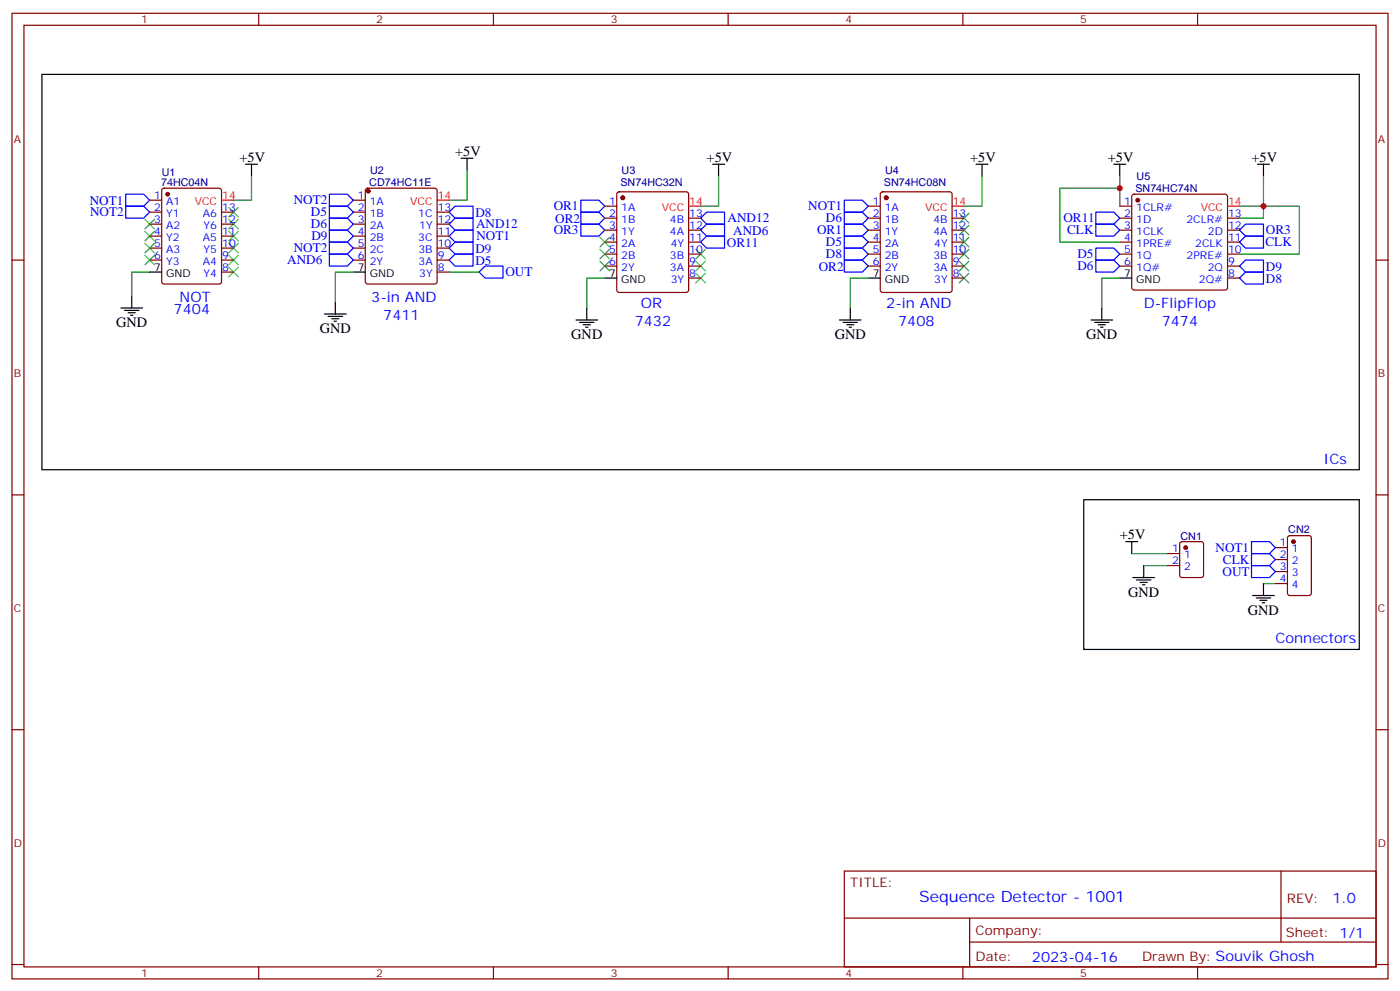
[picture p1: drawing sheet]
<svg xmlns="http://www.w3.org/2000/svg" width="412mm" height="292mm" viewBox="0 0 412 292" stroke-linecap="round" stroke-linejoin="round" font-family="sans-serif">
<g fill="none" stroke="#870000" stroke-width=".35">
<path d="M3.5 3.9h405.4v284.4h-405.4zM7.1 7.4h398.2v277.3h-398.2zM76.2 3.9v3.5M145.3 3.9v3.5M214.5 3.9v3.5M283.6 3.9v3.5M352.8 3.9v3.5M44.1 58.9h3.5M47.9 55.6l.4-.2h16.3l.6 .5 .1 27-.5 .7h-16.5l-.6-.4-.1-27.1zM104.1 58.9h3.5M107.8 55.6l.5-.2h19.8l.5 .2 .2 .5v26.8l-.3 .5-.4 .2h-19.8l-.5-.2-.2-.5v-26.8zM181.9 56.7l.5-.2h19.7l.5 .2 .2 .5v28.2l-.2 .5-.5 .2h-19.7l-.5-.2-.2-.5v-28.2z"/>
<path d="M259.5 56.7l.5-.2h19.8l.5 .2 .2 .5v28.2l-.3 .5-.4 .2h-19.8l-.5-.2-.2-.5v-28.2zM333.6 57.4l.5-.2h26.8l.5 .2 .2 .5v26.8l-.2 .5-.5 .2h-26.8l-.5-.2-.2-.5v-26.8zM3.5 76.6h3.6M44.1 76.6h3.5M44.1 62.5h3.5M44.1 66h3.5M44.1 69.5h3.5M44.1 73.1h3.5M65.3 76.6h3.5M65.3 62.5h3.5M65.3 66h3.5M65.3 69.5h3.5"/>
<path d="M65.3 73.1h3.5M104.1 76.6h3.5M104.1 62.5h3.5M104.1 66h3.5M104.1 69.5h3.5M104.1 73.1h3.5M128.8 76.6h3.5M128.8 62.5h3.5M128.8 66h3.5M128.8 69.5h3.5M128.8 73.1h3.5M178.2 60.7h3.5"/>
<path d="M178.2 64.2h3.5M178.2 67.8h3.5M178.2 71.3h3.5M178.2 74.8h3.5M178.2 78.4h3.5M202.8 64.2h3.6M202.8 67.8h3.6M202.8 71.3h3.6M202.8 74.8h3.6M202.8 78.4h3.6M255.8 60.7h3.5M255.8 64.2h3.5"/>
<path d="M255.8 67.8h3.5M255.8 71.3h3.5M255.8 74.8h3.5M255.8 78.4h3.5M280.5 64.2h3.5M280.5 67.8h3.5M280.5 71.3h3.5M280.5 74.8h3.5M280.5 78.4h3.5M329.8 60.7h3.6M329.8 64.2h3.6M329.8 67.8h3.6"/>
<path d="M329.8 71.3h3.6M329.8 74.8h3.6M329.8 78.4h3.6M361.6 64.2h3.5M361.6 67.8h3.5M361.6 71.3h3.5M361.6 74.8h3.5M361.6 78.4h3.5M405.3 76.6h3.6M65.3 80.1h3.5M128.8 80.1h3.5M202.8 81.9h3.6"/>
<path d="M280.5 81.9h3.5M361.6 81.9h3.5M3.5 145.7h3.6M347.7 159.7l.5-.2h5.6l.7 .4v9.5l-.4 .6-5.9 .1-.7-.5v-9.4zM379.5 157.9l.4-.2h5.7l.6 .5 .1 16.5-.5 .6-5.9 .1-.6-.5-.1-16.5zM405.3 145.7h3.6M344 163h3.5M344 166.5h3.5M375.7 161.3h3.5M375.7 164.8h3.5M375.7 168.3h3.5M375.7 171.8h3.5"/>
<path d="M3.5 214.9h3.6M405.3 214.9h3.6M248.7 256.5h156.6v28.2h-156.6zM377.3 256.5v20.9M248.7 270.4h156.5M285.6 277.4h119.6M285.6 270.4v14.1M3.5 284h3.6M76.2 284.7v3.6M145.3 284.7v3.6M214.5 284.7v3.6M283.6 284.7v3.6"/>
<path d="M352.8 284.7v3.6M405.3 284h3.6"/>
</g>
<g fill="none" stroke="#000" stroke-width=".35">
<path d="M12.3 21.9h388.1v116.4h-388.1zM72.3 48.4h3.5M74.1 48.4v3.5M135.8 46.6h3.5M137.6 46.6v3.5M209.9 48.4h3.5M211.7 48.4v3.5M287.5 48.4h3.5M289.3 48.4v3.5M328.1 48.4h3.5M329.8 48.4v3.5M370.4 48.4h3.5"/>
<path d="M372.2 48.4v3.5M35.6 90.7h6.4M36.7 91.4h4.2M37.7 92.1h2.2M38.5 92.8h.7M38.8 87.2v3.5M44.1 80.1h3.5M95.6 92.5h6.4M96.7 93.2h4.2M97.7 93.9h2.1M98.4 94.6h.7M98.8 88.9v3.6"/>
<path d="M104.1 80.1h3.5M169.7 94.2h6.3M170.7 94.9h4.3M171.8 95.6h2.1M172.5 96.3h.7M172.9 90.7v3.5M178.2 81.9h3.5M247.3 94.2h6.3M248.4 94.9h4.2M249.4 95.6h2.1M250.1 96.3h.7M250.5 90.7v3.5"/>
<path d="M255.8 81.9h3.5M321.4 94.2h6.3M322.4 94.9h4.3M323.5 95.6h2.1M324.2 96.3h.7M324.6 90.7v3.5M329.8 81.9h3.6M319.3 147.1h81.1v44.1h-81.1zM331.6 159.5h3.5M333.4 159.5v3.5M333.7 170.1h6.4M334.8 170.8h4.2"/>
<path d="M335.8 171.5h2.2M336.5 172.2h.8M336.9 166.5v3.6M369 175.4h6.4M370.1 176.1h4.2M371.1 176.8h2.1M371.8 177.5h.7M372.2 171.8v3.6"/>
</g>
<g fill="none" stroke="#00f" stroke-width=".35">
<path d="M37 57.2h5.3l1.8 1.7-1.8 1.8h-5.3zM97 57.2h5.3l1.8 1.7-1.8 1.8h-5.3zM171.1 58.9h5.3l1.8 1.8-1.8 1.8h-5.3zM248.7 58.9h5.3l1.8 1.8-1.8 1.8h-5.3zM37 60.7h5.3l1.8 1.8-1.8 1.7h-5.3zM97 71.3h5.3l1.8 1.8-1.8 1.7h-5.3zM97 74.8h5.3l1.8 1.8-1.8 1.8h-5.3zM97 60.7h5.3l1.8 1.8-1.8 1.7h-5.3zM97 67.8h5.3l1.8 1.7-1.8 1.8h-5.3zM97 64.2h5.3l1.8 1.8-1.8 1.8h-5.3zM132.3 69.5l1.8-1.7h5.2v3.5h-5.2zM132.3 76.6l1.8-1.8h5.2v3.6h-5.2z"/>
<path d="M132.3 73.1l1.8-1.8h5.2v3.5h-5.2zM132.3 66l1.8-1.8h5.2v3.6h-5.2zM132.3 62.5l1.8-1.8h5.2v3.5h-5.2zM171.1 62.5h5.3l1.8 1.7-1.8 1.8h-5.3zM171.1 66h5.3l1.8 1.8-1.8 1.7h-5.3zM206.4 67.8l1.7-1.8h5.3v3.5h-5.3zM206.4 71.3l1.7-1.8h5.3v3.6h-5.3zM208.1 62.5h5.3v3.5h-5.3l-1.7-1.8zM248.7 66h5.3l1.8 1.8-1.8 1.7h-5.3zM248.7 76.6h5.3l1.8 1.8-1.8 1.7h-5.3zM248.7 62.5h5.3l1.8 1.7-1.8 1.8h-5.3zM248.7 69.5h5.3l1.8 1.8-1.8 1.8h-5.3z"/>
<path d="M248.7 73.1h5.3l1.8 1.7-1.8 1.8h-5.3zM322.8 76.6h5.3l1.7 1.8-1.7 1.7h-5.3zM322.8 73.1h5.3l1.7 1.7-1.7 1.8h-5.3zM322.8 62.5h5.3l1.7 1.7-1.7 1.8h-5.3zM322.8 66h5.3l1.7 1.8-1.7 1.7h-5.3zM365.1 78.4l1.8-1.8h5.3v3.5h-5.3zM365.1 71.3l1.8-1.8h5.3v3.6h-5.3zM365.1 67.8l1.8-1.8h5.3v3.5h-5.3zM141.1 80.1l1.8-1.7h5.3v3.5h-5.3zM365.1 81.9l1.8-1.8h5.3v3.5h-5.3zM368.7 159.5h5.2l1.8 1.8-1.8 1.7h-5.2zM368.7 163h5.2l1.8 1.8-1.8 1.7h-5.2z"/>
<path d="M368.7 166.5h5.2l1.8 1.8-1.8 1.8h-5.2z"/>
</g>
<g fill="none" stroke="#3c3" stroke-width=".35">
<path d="M42.7 64.6l2.8 2.8M42.7 68.1l2.8 2.8M42.7 71.6l2.8 2.9M42.7 75.2l2.8 2.8M45.5 64.6l-2.8 2.8M45.5 68.1l-2.8 2.8M45.5 71.6l-2.8 2.9M45.5 75.2l-2.8 2.8M67.4 78.7l2.8 2.8M67.4 75.2l2.8 2.8M67.4 71.6l2.8 2.9M67.4 68.1l2.8 2.8"/>
<path d="M67.4 64.6l2.8 2.8M67.4 61.1l2.8 2.8M70.2 78.7l-2.8 2.8M70.2 75.2l-2.8 2.8M70.2 71.6l-2.8 2.9M70.2 68.1l-2.8 2.8M70.2 64.6l-2.8 2.8M70.2 61.1l-2.8 2.8M176.7 69.9l2.9 2.8M176.7 73.4l2.9 2.8M176.7 76.9l2.9 2.9M179.6 69.9l-2.9 2.8"/>
<path d="M179.6 73.4l-2.9 2.8M179.6 76.9l-2.9 2.9M205 76.9l2.8 2.9M205 73.4l2.8 2.8M207.8 76.9l-2.8 2.9M207.8 73.4l-2.8 2.8M282.6 76.9l2.8 2.9M282.6 73.4l2.8 2.8M282.6 69.9l2.8 2.8M282.6 66.4l2.8 2.8M282.6 62.8l2.8 2.9M285.4 76.9l-2.8 2.9"/>
<path d="M285.4 73.4l-2.8 2.8M285.4 69.9l-2.8 2.8M285.4 66.4l-2.8 2.8M285.4 62.8l-2.8 2.9M205 80.5l2.8 2.8M207.8 80.5l-2.8 2.8M282.6 80.5l2.8 2.8M285.4 80.5l-2.8 2.8"/>
</g>
<g fill="none" stroke="#008700" stroke-width=".35">
<path d="M74.1 51.9v7h-5.3M137.6 50.1v8.8h-5.3M211.7 51.9v8.8h-5.3M289.3 51.9v8.8h-5.3M329.8 55.4h-17.6v15.9h17.6M329.8 51.9v8.8M372.2 51.9v8.8h-7.1M365.1 64.2h7.1v-3.5h10.6v14.1h-17.7M44.1 80.1h-5.3v7.1M104.1 80.1h-5.3v8.8M132.3 80.1h8.8M178.2 81.9h-5.3v8.8"/>
<path d="M255.8 81.9h-5.3v8.8M329.8 81.9h-5.2v8.8M333.4 163h10.6M336.9 166.5h7.1M372.2 171.8h3.5"/>
</g>
<g fill="#870000" stroke="#870000" stroke-width=".35">
<circle cx="349.2" cy="161.3" r=".53"/>
<circle cx="381" cy="159.5" r=".53"/>
<circle cx="261.1" cy="58.2" r=".53"/>
<circle cx="108.5" cy="56.3" r=".53"/>
<circle cx="183.4" cy="58.2" r=".53"/>
<circle cx="335.1" cy="58.9" r=".53"/>
<circle cx="49.4" cy="57.2" r=".53"/>
</g>
<path d="M65.3 58.9h3.5M128.8 58.9h3.5M202.8 60.7h3.6M280.5 60.7h3.5M361.6 60.7h3.5" fill="none" stroke="#f00" stroke-width=".35"/>
<g fill="#c00">
<circle cx="329.8" cy="55.4" r=".88"/>
<circle cx="372.2" cy="60.7" r=".88"/>
</g>
<text font-size="4.6" fill="#00f" x="270.8" y="265.5">Sequence Detector - 1001</text>
<g font-size="4.2">
<text x="70.6" y="47.7">+5V</text>
<text x="134.1" y="45.9">+5V</text>
<text x="208.1" y="47.7">+5V</text>
<text x="285.8" y="47.7">+5V</text>
<text x="326.3" y="47.7">+5V</text>
<text x="368.7" y="47.7">+5V</text>
<text x="34.2" y="96.3">GND</text>
<text x="94.2" y="98.1">GND</text>
<text x="168.3" y="99.9">GND</text>
<text x="245.9" y="99.9">GND</text>
<text x="320" y="99.9">GND</text>
<text x="329.8" y="158.8">+5V</text>
<text x="332.3" y="175.7">GND</text>
<text x="367.6" y="181">GND</text>
</g>
<g font-size="4.2" fill="#00f">
<text x="52.9" y="88.9">NOT</text>
<text x="109.4" y="88.9">3-in AND</text>
<text x="51.2" y="92.5">7404</text>
<text x="112.9" y="94.2">7411</text>
<text x="187" y="96">7432</text>
<text x="188.7" y="90.7">OR</text>
<text x="261.1" y="90.7">2-in AND</text>
<text x="264.6" y="96">7408</text>
<text x="336.9" y="90.7">D-FlipFlop</text>
<text x="342.2" y="96">7474</text>
<text x="389.8" y="136.6">ICs</text>
<text x="375.7" y="189.5">Connectors</text>
<text x="392.5" y="265.8">1.0</text>
<text x="304" y="283.1">2023-04-16</text>
</g>
<g font-size="3.9" fill="#00f">
<text x="26.4" y="60.2">NOT1</text>
<text x="26.5" y="63.6">NOT2</text>
<text x="86.5" y="60.1">NOT2</text>
<text x="91.6" y="63.7">D5</text>
<text x="140.1" y="63.8">D8</text>
<text x="163.1" y="62">OR1</text>
<text x="163.6" y="65.6">OR2</text>
<text x="214.3" y="65.5">AND12</text>
<text x="238.1" y="62">NOT1</text>
<text x="243.3" y="65.5">D6</text>
<text x="313.2" y="65.5">OR11</text>
<text x="91.6" y="67.2">D6</text>
<text x="91.7" y="70.7">D9</text>
<text x="140.3" y="67.3">AND12</text>
<text x="140.3" y="70.8">NOT1</text>
<text x="163.1" y="69">OR3</text>
<text x="216" y="69.2">AND6</text>
<text x="240.7" y="69">OR1</text>
<text x="314.4" y="69">CLK</text>
<text x="372.9" y="69">OR3</text>
<text x="84.6" y="77.7">AND6</text>
<text x="86.5" y="74.2">NOT2</text>
<text x="140.1" y="74.4">D9</text>
<text x="140.1" y="77.9">D5</text>
<text x="214.1" y="72.6">OR11</text>
<text x="243.3" y="72.6">D5</text>
<text x="243.3" y="76.1">D8</text>
<text x="317.4" y="76.1">D5</text>
<text x="372.8" y="72.6">CLK</text>
<text x="148.9" y="81.4">OUT</text>
<text x="241.2" y="79.7">OR2</text>
<text x="317.4" y="79.6">D6</text>
<text x="372.9" y="79.7">D9</text>
<text x="372.9" y="83.2">D8</text>
<text x="358.1" y="162.5">NOT1</text>
<text x="360.2" y="166.1">CLK</text>
<text x="360.1" y="169.6">OUT</text>
</g>
<g font-size="3.9" fill="#800">
<text x="250.5" y="261.1">TITLE:</text>
<text x="379.1" y="265.8">REV:</text>
<text x="287.4" y="275.3">Company:</text>
<text x="378.7" y="275.9">Sheet: 1/1</text>
<text x="287.4" y="283">Date:</text>
<text x="336.4" y="283.1">Drawn By: Souvik Ghosh</text>
</g>
<g font-size="3.2" fill="#800">
<text x="41.6" y="6.9">1</text>
<text x="110.8" y="6.9">2</text>
<text x="179.9" y="6.9">3</text>
<text x="249.1" y="6.9">4</text>
<text x="318.2" y="6.9">5</text>
<text x="4.1" y="42">A</text>
<text x="405.9" y="42">A</text>
<text x="4.1" y="111.2">B</text>
<text x="405.9" y="111.2">B</text>
<text x="4.1" y="180.3">C</text>
<text x="405.9" y="180.3">C</text>
<text x="4.1" y="249.4">D</text>
<text x="405.9" y="249.4">D</text>
<text x="41.6" y="287.7">1</text>
<text x="110.8" y="287.7">2</text>
<text x="179.9" y="287.7">3</text>
<text x="249.1" y="287.7">4</text>
<text x="318.2" y="287.7">5</text>
</g>
<g font-size="3.2" fill="#000080">
<text x="47.6" y="51.9">U1</text>
<text x="109" y="51.3">U2</text>
<text x="183.1" y="51.3">U3</text>
<text x="260.7" y="51.3">U4</text>
<text x="334.8" y="53">U5</text>
<text x="47.5" y="54.8">74HC04N</text>
<text x="108.8" y="54.8">CD74HC11E</text>
<text x="182.8" y="54.8">SN74HC32N</text>
<text x="260.4" y="54.8">SN74HC08N</text>
<text x="334.4" y="56.6">SN74HC74N</text>
<text x="347.7" y="158.9">CN1</text>
<text x="379.5" y="157.1">CN2</text>
</g>
<g font-size="3.2" fill="#00f">
<text x="45.4" y="58.6">1</text>
<text x="105.4" y="58.6">1</text>
<text x="45.4" y="62.1">2</text>
<text x="45.4" y="65.7">3</text>
<text x="48.9" y="60.4">A1</text>
<text x="48.9" y="63.9">Y1</text>
<text x="59.8" y="63.9">A6</text>
<text x="65.4" y="65.7">12</text>
<text x="65.4" y="62.1">13</text>
<text x="105.4" y="62.1">2</text>
<text x="105.4" y="65.7">3</text>
<text x="108.9" y="60.4">1A</text>
<text x="108.9" y="63.9">1B</text>
<text x="123.2" y="63.9">1C</text>
<text x="128.9" y="65.7">12</text>
<text x="128.9" y="62.1">13</text>
<text x="179.5" y="60.4">1</text>
<text x="179.5" y="63.9">2</text>
<text x="183" y="62.1">1A</text>
<text x="183" y="65.7">1B</text>
<text x="197.4" y="65.7">4B</text>
<text x="203" y="63.9">13</text>
<text x="257.1" y="60.4">1</text>
<text x="257.1" y="63.9">2</text>
<text x="260.6" y="62.1">1A</text>
<text x="260.6" y="65.7">1B</text>
<text x="275" y="65.7">4B</text>
<text x="280.6" y="63.9">13</text>
<text x="331.2" y="60.4">1</text>
<text x="331.2" y="63.9">2</text>
<text x="334.7" y="62.1">1CLR#</text>
<text x="334.7" y="65.7">1D</text>
<text x="349.5" y="65.7">2CLR#</text>
<text x="361.8" y="63.9">13</text>
<text x="45.4" y="69.2">4</text>
<text x="48.9" y="67.4">A2</text>
<text x="48.9" y="70.9">Y2</text>
<text x="59.8" y="70.9">A5</text>
<text x="60" y="67.4">Y6</text>
<text x="65.4" y="69.2">11</text>
<text x="105.4" y="69.2">4</text>
<text x="108.9" y="67.4">2A</text>
<text x="108.9" y="70.9">2B</text>
<text x="123.2" y="70.9">3C</text>
<text x="123.5" y="67.4">1Y</text>
<text x="128.9" y="69.2">11</text>
<text x="179.5" y="67.4">3</text>
<text x="179.5" y="70.9">4</text>
<text x="183" y="69.2">1Y</text>
<text x="197.4" y="69.2">4A</text>
<text x="203" y="70.9">11</text>
<text x="203" y="67.4">12</text>
<text x="257.1" y="67.4">3</text>
<text x="257.1" y="70.9">4</text>
<text x="260.6" y="69.2">1Y</text>
<text x="275" y="69.2">4A</text>
<text x="280.6" y="70.9">11</text>
<text x="280.6" y="67.4">12</text>
<text x="331.2" y="67.4">3</text>
<text x="331.2" y="70.9">4</text>
<text x="334.7" y="69.2">1CLK</text>
<text x="355.8" y="69.2">2D</text>
<text x="361.8" y="70.9">11</text>
<text x="361.8" y="67.4">12</text>
<text x="45.4" y="72.7">5</text>
<text x="45.4" y="76.2">6</text>
<text x="48.9" y="74.5">A3</text>
<text x="48.9" y="78">Y3</text>
<text x="59.8" y="78">A4</text>
<text x="60" y="74.5">Y5</text>
<text x="65.4" y="76.2">9</text>
<text x="65.4" y="72.7">10</text>
<text x="105.4" y="72.7">5</text>
<text x="105.4" y="76.2">6</text>
<text x="108.9" y="74.5">2C</text>
<text x="108.9" y="78">2Y</text>
<text x="123.3" y="74.5">3B</text>
<text x="123.3" y="78">3A</text>
<text x="128.9" y="76.2">9</text>
<text x="128.9" y="72.7">10</text>
<text x="179.5" y="74.5">5</text>
<text x="179.5" y="78">6</text>
<text x="183" y="72.7">2A</text>
<text x="183" y="76.2">2B</text>
<text x="197.4" y="76.2">3B</text>
<text x="197.6" y="72.7">4Y</text>
<text x="203" y="78">9</text>
<text x="203" y="74.5">10</text>
<text x="257.1" y="74.5">5</text>
<text x="257.1" y="78">6</text>
<text x="260.6" y="72.7">2A</text>
<text x="260.6" y="76.2">2B</text>
<text x="275" y="76.2">3B</text>
<text x="275.2" y="72.7">4Y</text>
<text x="280.6" y="78">9</text>
<text x="280.6" y="74.5">10</text>
<text x="331.2" y="74.5">5</text>
<text x="331.2" y="78">6</text>
<text x="334.7" y="72.7">1PRE#</text>
<text x="334.7" y="76.2">1Q</text>
<text x="349.5" y="76.2">2PRE#</text>
<text x="352.1" y="72.7">2CLK</text>
<text x="361.8" y="78">9</text>
<text x="361.8" y="74.5">10</text>
<text x="60" y="81.5">Y4</text>
<text x="65.4" y="79.8">8</text>
<text x="123.5" y="81.5">3Y</text>
<text x="128.9" y="79.8">8</text>
<text x="183" y="79.8">2Y</text>
<text x="197.4" y="79.8">3A</text>
<text x="197.6" y="83.3">3Y</text>
<text x="203" y="81.5">8</text>
<text x="260.6" y="79.8">2Y</text>
<text x="275" y="79.8">3A</text>
<text x="275.2" y="83.3">3Y</text>
<text x="280.6" y="81.5">8</text>
<text x="334.7" y="79.8">1Q#</text>
<text x="353.2" y="83.3">2Q#</text>
<text x="355.8" y="79.8">2Q</text>
<text x="361.8" y="81.5">8</text>
<text x="377" y="160.9">1</text>
<text x="345.3" y="162.7">1</text>
<text x="345.3" y="166.2">2</text>
<text x="348.8" y="164.4">1</text>
<text x="348.8" y="168">2</text>
<text x="377" y="164.4">2</text>
<text x="377" y="168">3</text>
<text x="380.5" y="162.7">1</text>
<text x="380.5" y="166.2">2</text>
<text x="377" y="171.5">4</text>
<text x="380.5" y="169.7">3</text>
<text x="380.5" y="173.2">4</text>
</g>
<g font-size="3.2" fill="#f00">
<text x="65.4" y="58.6">14</text>
<text x="128.9" y="58.6">14</text>
<text x="57.4" y="60.4">VCC</text>
<text x="120.9" y="60.4">VCC</text>
<text x="194.9" y="62.1">VCC</text>
<text x="203" y="60.4">14</text>
<text x="272.6" y="62.1">VCC</text>
<text x="280.6" y="60.4">14</text>
<text x="353.7" y="62.1">VCC</text>
<text x="361.8" y="60.4">14</text>
</g>
<g font-size="3.2">
<text x="45.4" y="79.8">7</text>
<text x="48.9" y="81.5">GND</text>
<text x="105.4" y="79.8">7</text>
<text x="108.9" y="81.5">GND</text>
<text x="179.5" y="81.5">7</text>
<text x="183" y="83.3">GND</text>
<text x="257.1" y="81.5">7</text>
<text x="260.6" y="83.3">GND</text>
<text x="331.2" y="81.5">7</text>
<text x="334.7" y="83.3">GND</text>
</g>
</svg>
